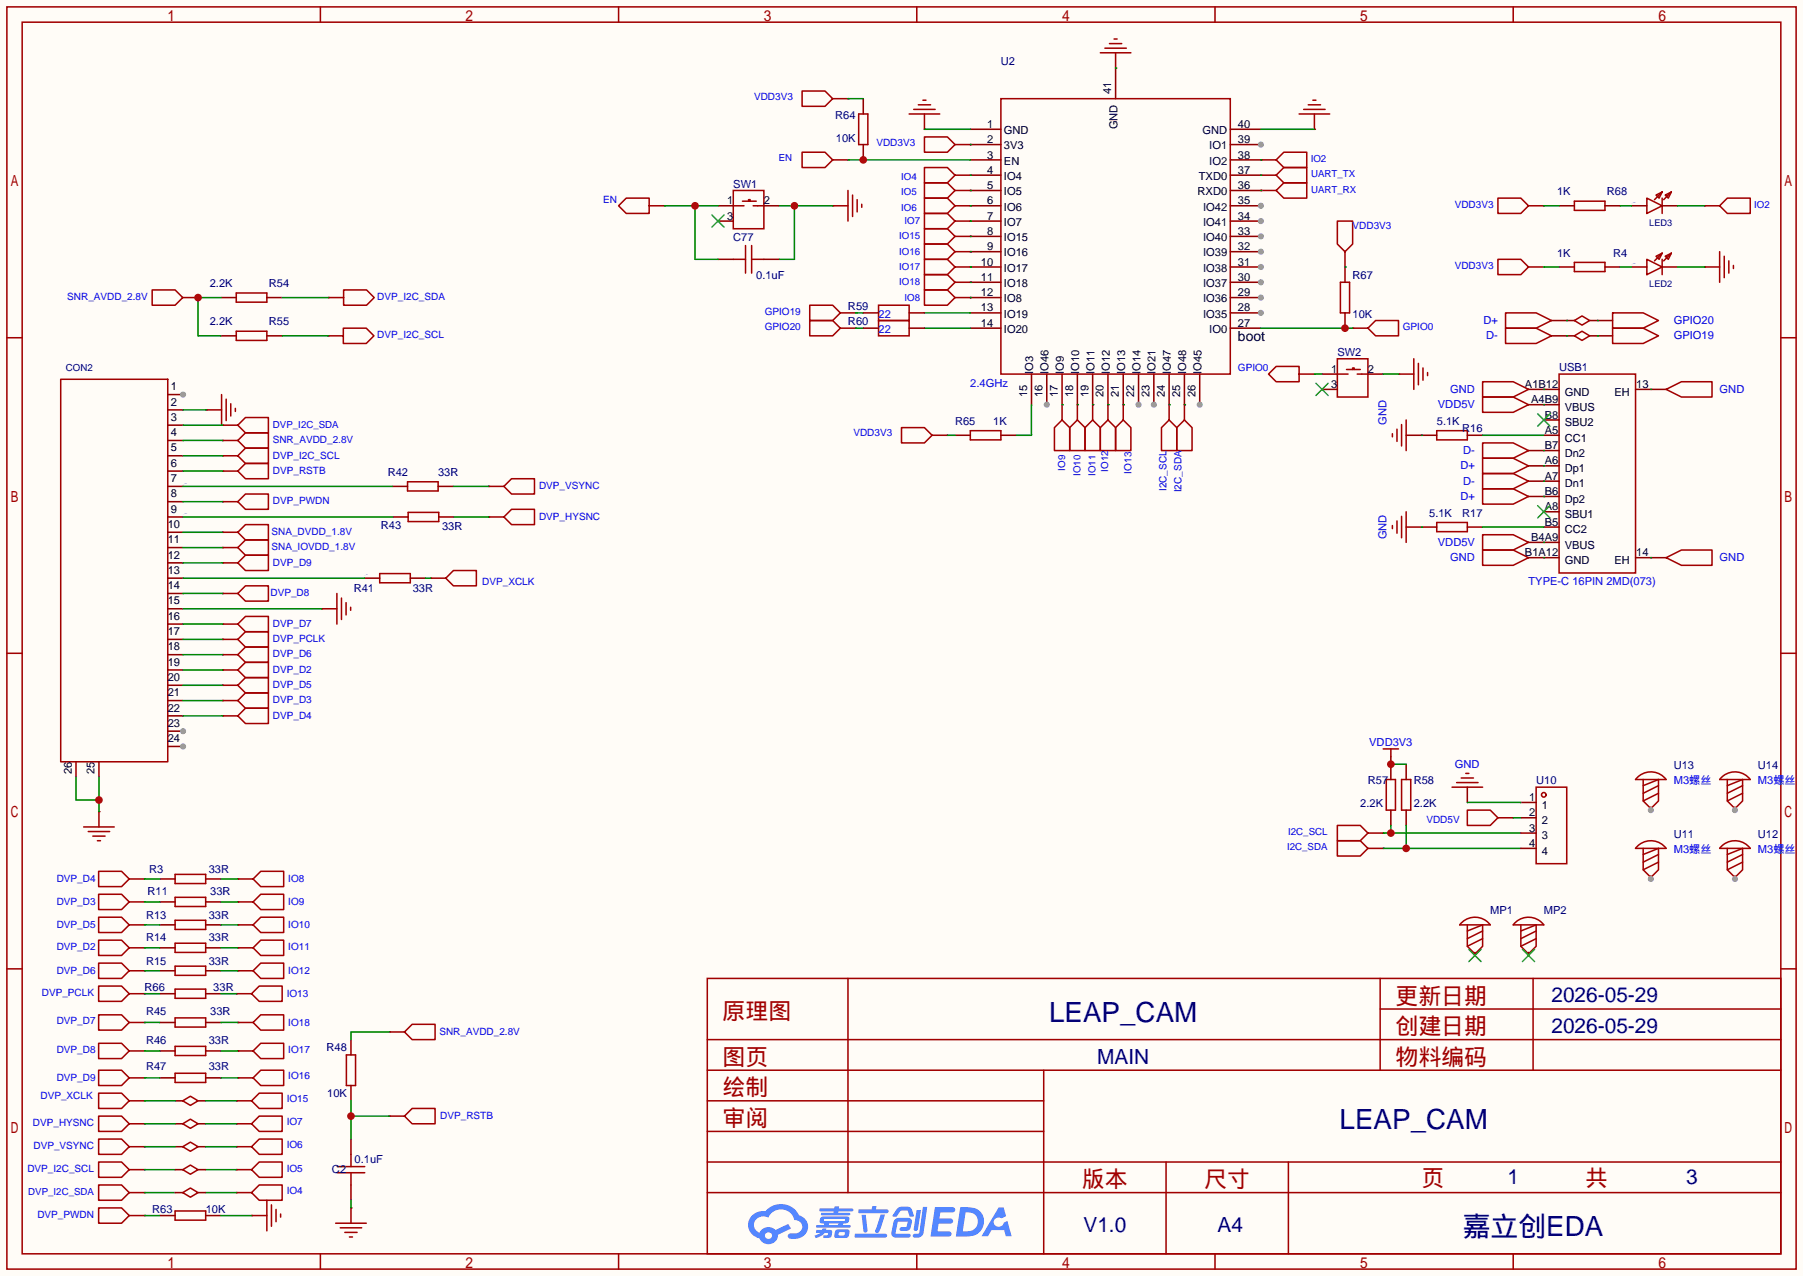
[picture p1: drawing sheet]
<svg xmlns="http://www.w3.org/2000/svg" width="299mm" height="212mm" viewBox="0 0 299 212" stroke-linecap="round" stroke-linejoin="round" font-family="sans-serif">
<path d="M0 0h299.5v211.8h-299.5z" fill="#fffcf7"/>
<g fill="none" stroke="#a10000" stroke-width=".25">
<path d="M1.1 1.1h297.2v209.6h-297.2zM3.7 3.7h292.1v204.5h-292.1zM53.2 1.1v2.6M102.7 1.1v2.6M152.3 1.1v2.6M201.8 1.1v2.6M251.3 1.1v2.6M1.1 56.1h2.6M295.8 56.1h2.5M1.1 108.5h2.6M295.8 108.5h2.5M1.1 160.8h2.6"/>
<path d="M117.5 162.4h178.3v45.8h-178.3zM117.5 177.7h178.3M117.5 172.6h178.3M140.8 162.4v35.6M173.4 177.7v30.5M229.2 162.4v15.3M229.2 167.5h66.6M254.6 162.4v15.3M295.8 160.8h2.5M117.5 182.8h55.9M117.5 198h178.3M117.5 192.9h178.3"/>
<path d="M117.5 187.8h55.9M193.7 192.9v15.3M214 192.9v15.3M53.2 208.2v2.5M102.7 208.2v2.5M152.3 208.2v2.5M201.8 208.2v2.5M251.3 208.2v2.5"/>
</g>
<g fill="#5487ff">
<path d="M155.3 200.4h2.1a.97 .97 0 0 1 1.3 .4 .53 .53 0 0 1-.7 .5h-1.8l-.2 1h1.9a.43 .43 0 0 1 .4 .5 .43 .43 0 0 1-.5 .3h-1.9l-.2 1.3h1.2a.9 .9 0 0 1 1.1 .5v.2l-.4 .2h-3z"/>
<path d="M165.9 200.5h.8l.4 1.4-.7 .4a.82 .82 0 0 0-1.2 .1 .82 .82 0 0 0 .1 1.1 .82 .82 0 0 0 1.2 0l.2-.5 .6-.3 .7 2.5h-.9l-.3-1h-2.1l-.6 1h-1.1z"/>
<path d="M152.2 200.9h.8l-.5 3.2a.36 .36 0 0 1-.4 .3 .36 .36 0 0 1-.3-.4z"/>
<path d="M153.3 200.4h.7l-.6 4.3a1.13 1.13 0 0 1-1.8 .6l.2-.4 .7-.1 .2-.2z"/>
<path d="M149 200.7l.6-.4h1a.77 .77 0 0 1 .9 .6l.3 .9-.2 .2h-.5l-.4-1h-.9a1.3 1.3 0 0 0-.8 .9l-.6 .1-.2-.2z"/>
<path d="M148.6 202.5l.5-.3h1.7a.66 .66 0 0 1 .6 .9l-.1 .4a.81 .81 0 0 1-.9 .9h-.7a.32 .32 0 0 1-.3-.4 .32 .32 0 0 1 .4-.3h.7l.3-.9-1.7 .1-.3 1.9h2.1a.32 .32 0 0 1 .4 .4 .32 .32 0 0 1-.4 .3l-2.3-.1-.5-.3v-.5z"/>
<path d="M142 204.8h5a.33 .33 0 0 1 .3 .4 .33 .33 0 0 1-.3 .3h-4.9l-.2-.2z"/>
<path d="M146.3 201.6h.7l-1 2.9a.36 .36 0 0 1-.4 .2 .36 .36 0 0 1-.3-.3z"/>
<path d="M143.1 201.7h.7l.3 2.6a.34 .34 0 0 1-.3 .3 .34 .34 0 0 1-.4-.2z"/>
<path d="M142.6 200.8h2.2l.1-.4 .1-.2h.6l-.1 .6h1.8a.32 .32 0 0 1 .3 .3 .32 .32 0 0 1-.4 .3h-4.5l-.1-.1z"/>
<path d="M135.6 204.2h.9l.1-.2 .7-.1-.1 .3h.9a.82 .82 0 0 1-.6 1.3h-.7v-.4h.4l.3-.1v-.3h-.5l-.5 .4-1 .4-.2-.4 1-.4h-.8z"/>
<path d="M136.1 200.6h2.5v-.3h.8l-.1 .3h2.2l.2 .3-.2 .2h-2.3v.3h1.8l.2 .2-.2 .2h-4.5l-.2-.2 .1-.2h2l.1-.3h-2.3l-.1-.2z"/>
<path d="M159.5 200.4l-.7 4.9h1.6a2.51 2.51 0 0 0 2.8-1.5 2.51 2.51 0 0 0-.8-3l-1.2-.3zM160.4 201.3a1.61 1.61 0 0 1 2 1.4 1.61 1.61 0 0 1-1.8 1.7h-.7z"/>
<path d="M136.3 202.2a.56 .56 0 0 0-.1 .5 .56 .56 0 0 0 .4 .4h.2l.1 .3h-1.3v.4h5.5l.2-.2-.2-.2h-1.2l.2-.3a.7 .7 0 0 0 .8-.2 .7 .7 0 0 0 0-.9h-4.1zM136.9 202.4h3.3l.2 .1-.2 .2h-3.2l-.2-.1zM137.6 203.1h1.7l-.2 .3h-1.4z"/>
<path d="M138.8 204.3a1.05 1.05 0 0 0-.1 1.2 2.91 2.91 0 0 0 2.2-.2 .98 .98 0 0 0 0-1.2h-1.6zM139.4 204.6l.8-.1 .1 .1v.3l-.2 .2h-.8z"/>
<path d="M125 201.7a2.23 2.23 0 0 0-.7 2.3 2.23 2.23 0 0 0 1.8 1.6 1.58 1.58 0 0 0 1.8 .9 1.58 1.58 0 0 0 1.3-1.5l2.2-1-.5-.8-2.1 1a1.65 1.65 0 0 0-2.6 .5 1.43 1.43 0 0 1-.9-1.8 1.43 1.43 0 0 1 1.8-.9l.5 .1a2.3 2.3 0 0 1 2.3-1.3 2.3 2.3 0 0 1 2.1 1.7 1.12 1.12 0 0 1 1.2 1.1 1.12 1.12 0 0 1-1.1 1.2h-.7a.45 .45 0 0 0-.6 .3 .45 .45 0 0 0 .5 .6 2.36 2.36 0 0 0 2.9-2 2 2 0 0 0-1.5-1.9 3.3 3.3 0 0 0-5.5-.7l-1.2 .1zM127.1 205.2a.57 .57 0 0 1 1.1 0 .57 .57 0 0 1-1.1 0z"/>
</g>
<path d="M10.1 63h17.8v63.5h-17.8z" fill="none" stroke="#a10000" stroke-width=".25"/>
<path d="M27.9 78.2h2.5M27.9 65.5h2.5M27.9 83.3h2.5" fill="none" stroke="#870000" stroke-width=".25"/>
<circle cx="30.4" cy="65.5" r=".51" fill="#999"/>
<g fill="none" stroke="#870000" stroke-width=".25">
<path d="M27.9 68h2.5M27.9 73.1h2.5M27.9 75.7h2.5M27.9 70.6h2.5M27.9 85.8h2.5M27.9 88.4h2.5M27.9 93.4h2.5M27.9 96h2.5M27.9 80.7h2.5M27.9 98.5h2.5M27.9 90.9h2.5M27.9 113.8h2.5"/>
<path d="M27.9 101.1h2.5M27.9 106.1h2.5M27.9 108.7h2.5M27.9 111.2h2.5M27.9 103.6h2.5M27.9 116.3h2.5M27.9 118.8h2.5M27.9 121.4h2.5"/>
</g>
<circle cx="30.4" cy="121.4" r=".51" fill="#999"/>
<path d="M27.9 123.9h2.5" fill="none" stroke="#870000" stroke-width=".25"/>
<circle cx="30.4" cy="123.9" r=".51" fill="#999"/>
<g fill="none" stroke="#870000" stroke-width=".25">
<path d="M140.8 16.4h.1M143.4 16.4v2.5M185.3 11.3h.1M110.4 34.2h.1M138.3 34.2h.1M140.8 26.5h.1M143.4 24v2.5M153.5 21.5h.1M161.2 29.1h.1M161.2 31.6h.1M161.2 34.2h.1M161.2 36.7h.1"/>
<path d="M161.2 39.2h.1M161.2 24h.1M209.4 26.5h.1M209.4 31.6h.1M209.4 29.1h.1M218.3 21.5h.1M256.4 34.2h.1M259 34.2h2.5M266.6 34.2h2.5M271 34.2h2.5M276.1 34.2h2.5M283.1 34.2h.1"/>
<path d="M32.9 49.4h.1M36.7 49.4h2.5M36.7 55.8h2.5M44.3 49.4h2.6M44.3 55.8h2.6M54.5 55.8h.1M54.5 49.4h.1M119.3 43.1h2.5M126.9 43.1h2.5M142.1 51.9h.1M142.1 54.5h.1M161.2 49.4h.1"/>
<path d="M161.2 46.9h.1M161.2 44.3h.1M161.2 41.8h.1M223.4 44.3h.1M223.4 44.3v2.6M223.4 51.9v2.6M224.7 54.5h.1M256.4 44.3h.1M259 44.3h2.5M266.6 44.3h2.5M271 44.3h2.5M276.1 44.3h2.5"/>
<path d="M283.1 44.3h.1M34.3 68h.1M37 73.1h.1M37 70.6h.1M37 75.7h.1M37 78.2h.1M157.4 72.3h.1M158.6 72.3h2.6M166.2 72.3h2.6M176.4 67.2h.1M178.9 67.2h.1M181.5 67.2h.1"/>
<path d="M184 67.2h.1M186.6 67.2h.1M194.2 67.2h.1M196.7 67.2h.1M218.3 62.1h.1M232.3 62.1h.1M236.1 72.3h2.5M243.7 72.3h2.6M37 83.3h.1M37 88.4h.1M37 90.9h.1M37 93.4h.1"/>
<path d="M37 98.5h.1M60.5 96h2.6M65.2 80.7h2.5M65.3 85.8h2.5M68.1 96h2.6M71.5 96h.1M72.8 80.7h2.5M72.9 85.8h2.5M81.2 80.7h.1M81.2 85.8h.1M236.1 87.5h2.5M243.7 87.5h2.6"/>
<path d="M37 106.1h.1M37 103.6h.1M37 108.7h.1M37 113.8h.1M37 118.8h.1M37 116.3h.1M37 111.2h.1M53.4 101.1h.1M12.6 126.5v2.5M16.4 134.7h.1M16.4 126.5v2.5M229.7 138.3h.1"/>
<path d="M231 126.9v2.5M231 134.5v2.5M233.6 126.9v2.5M233.6 134.5v2.5M251.3 135.8h.1M24 145.9h.1M24 149.7h.1M24 153.5h.1M24 157.4h.1M26.5 145.9h2.6M26.5 149.7h2.6M26.5 153.5h2.6"/>
<path d="M26.5 157.4h2.6M34.2 145.9h2.5M34.2 149.7h2.5M34.2 153.5h2.5M34.2 157.4h2.5M39.5 145.9h.1M39.5 149.7h.1M39.5 153.5h.1M39.5 157.4h.1M229.7 140.8h.1M24 165h.1M24 161.2h.1"/>
<path d="M24 169.7h.1M24 174.5h.1M24 178.9h.1M26.5 165h2.6M26.5 161.2h2.6M26.5 169.7h2.6M26.5 174.5h2.6M26.5 178.9h2.6M34.2 165h2.5M34.2 161.2h2.5M34.2 169.7h2.5M34.2 174.5h2.5"/>
<path d="M34.2 178.9h2.5M39.2 165h.1M39.5 161.2h.1M39.5 169.7h.1M39.5 174.5h.1M39.5 178.9h.1M58.3 172.6v2.5M64.6 171.3h.1M24 198h.1M24 194.2h.1M24 182.8h.1M24 190.4h.1"/>
<path d="M24 186.6h.1M39.2 194.2h.1M39.2 190.4h.1M39.2 182.8h.1M39.2 198h.1M39.2 186.6h.1M58.3 180.2v2.6M58.3 189.1v2.5M58.3 196.7v2.6M64.6 185.3h.1M24 201.8h.1M26.5 201.8h2.6"/>
<path d="M34.2 201.8h2.5M41.8 201.8h.1M58.3 200.5h.1"/>
</g>
<g fill="none" stroke="#a10000" stroke-width=".25">
<path d="M138.3 16.4l-1.3-1.3h-3.8v2.6h3.8l1.3-1.3h2.5M142.6 18.9h1.5v5.1h-1.5zM151 18.9h5.1M151.8 18.2h3.5M152.5 17.4h2.1M153.3 16.6h.5M153.5 18.9v2.6M182.8 8.8h5M183.5 8h3.6M184.3 7.2h2M185 6.5h.5M185.3 8.8v2.5"/>
<path d="M215.8 18.9h5.1M216.5 18.2h3.6M217.3 17.4h2M218.1 16.6h.5M218.3 18.9v2.6M107.8 34.2v1.2h-3.8l-1.3-1.2 1.3-1.3h3.8v1.3h2.6M138.3 26.5l-1.3-1.2h-3.8v2.5h3.8l1.3-1.3h2.5M138.3 34.2h2.5M140.8 31.6v5.1M141.6 32.4v3.5M142.4 33.1v2.1M143.1 33.9v.5"/>
<path d="M158.6 29.1l-1.2-1.3h-3.9v2.6h3.9l1.2-1.3h2.6M158.6 31.6l-1.2-1.2h-3.9v2.5h3.9l1.2-1.3h2.6M158.6 34.2l-1.2-1.3h-3.9v2.5h3.9l1.2-1.2h2.6M158.6 36.7l-1.2 1.3h-3.9v-2.6h3.9l1.2 1.3h2.6M158.6 39.2l-1.2 1.3h-3.9v-2.5h3.9l1.2 1.2h2.6M158.6 24l-1.2-1.3h-3.9v2.6h3.9l1.2-1.3h2.6M209.4 26.5h2.6l1.2-1.2h3.8v2.5h-3.8l-1.2-1.3M209.4 31.6h2.6l1.2 1.3h3.8v-2.5h-3.8l-1.2 1.2M209.4 29.1h2.6l1.2 1.3h3.8v-2.6h-3.8l-1.2 1.3M253.9 34.2l-1.3-1.3h-3.8v2.5h3.8l1.3-1.2h2.5M261.5 33.4h5.1v1.5h-5.1zM273.5 32.9l2.6 1.3-2.6 1.2z"/>
<path d="M275.1 32.4l1-.5-.5 1zM276.1 31.9l-1.3 1.2M276.1 32.9v2.5M276.6 32.4l1-.5-.5 1zM277.6 31.9l-1.3 1.2M283.1 34.2h2.5l1.3-1.3h3.8v2.5h-3.8l-1.3-1.2M30.4 49.4l-1.3 1.3h-3.8v-2.6h3.8l1.3 1.3h2.5M39.2 48.6h5.1v1.6h-5.1zM39.2 55h5.1v1.5h-5.1zM54.5 55.8h2.5v-1.3h3.8l1.3 1.3-1.3 1.2h-3.8v-1.2M54.5 49.4h2.6v-1.3h3.8l1.3 1.3-1.3 1.3h-3.8v-1.3M121.8 43.1h2"/>
<path d="M123.8 40.8v4.5M124.8 43.1h2.1M124.8 40.8v4.5M139.6 51.9l-1.3-1.2h-3.8v2.5h3.8l1.3-1.3h2.5M139.6 54.5l-1.3-1.3h-3.8v2.6h3.8l1.3-1.3h2.5M158.6 49.4l-1.2 1.3h-3.9v-2.6h3.9l1.2 1.3h2.6M158.6 46.9l-1.2 1.2h-3.9v-2.5h3.9l1.2 1.3h2.6M158.6 44.3l-1.2 1.3h-3.9v-2.5h3.9l1.2 1.2h2.6M158.6 41.8l-1.2 1.3h-3.9v-2.6h3.9l1.2 1.3h2.6M222.6 46.9h1.6v5h-1.6zM223.4 41.8l1.3-1.3v-3.8h-2.6v3.8l1.3 1.3v2.5M224.7 54.5h2.5l1.3 1.3h3.8v-2.6h-3.8l-1.3 1.3"/>
<path d="M234.8 59.6v5M253.9 44.3l-1.3-1.2h-3.8v2.5h3.8l1.3-1.3h2.5M261.5 43.6h5.1v1.5h-5.1zM273.5 43.1l2.6 1.2-2.6 1.3zM275.1 42.5l1-.5-.5 1.1zM276.1 43.1v2.5M276.1 42l-1.3 1.3M276.6 42.5l1-.5-.5 1.1zM277.6 42l-1.3 1.3M283.1 44.3h2.5M285.6 41.8v5.1M286.4 42.5v3.6"/>
<path d="M287.1 43.3v2M287.9 44.1v.5M34.3 68h2.5M36.8 65.5v5.1M37 73.1h2.5l1.3 1.3h3.8v-2.5h-3.8l-1.3 1.2M37 70.6h2.5l1.3 1.3h3.8v-2.6h-3.8l-1.3 1.3M37 75.7h2.5l1.3 1.2h3.8v-2.5h-3.8l-1.3 1.3M37 78.2h2.5l1.3 1.3h3.8v-2.6h-3.8l-1.3 1.3M37.6 66.3v3.5M38.3 67v2.1M39.1 67.8v.5M67.7 80h5.1v1.5h-5.1z"/>
<path d="M154.8 72.3l-1.3-1.3h-3.8v2.5h3.8l1.3-1.2h2.6M161.2 71.5h5v1.5h-5zM176.4 67.2v2.5l-1.3 1.3v3.8h2.6v-3.8l-1.3-1.3M178.9 67.2v2.5l-1.2 1.3v3.8h2.5v-3.8l-1.3-1.3M181.5 67.2v2.5l-1.3 1.3v3.8h2.6v-3.8l-1.3-1.3M184 67.2v2.5l-1.2 1.3v3.8h2.5v-3.8l-1.3-1.3M186.6 67.2v2.5l1.2 1.3v3.8h-2.5v-3.8l1.3-1.3M194.2 67.2v2.5l1.3 1.3v3.8h-2.6v-3.8l1.3-1.3M196.7 67.2v2.5l1.3 1.3v3.8h-2.5v-3.8l1.2-1.3M215.8 62.1v1.3h-3.8l-1.3-1.3 1.3-1.3h3.8v1.3h2.5M232.3 62.1h2.5M235.6 60.3v3.6"/>
<path d="M236.3 61.1v2M237.1 61.8v.6M238.6 71.5h5.1v1.5h-5.1zM37 83.3h2.5l1.3 1.3h3.8v-2.6h-3.8l-1.3 1.3M37 88.4h2.5l1.3 1.2h3.8v-2.5h-3.8l-1.3 1.3M37 90.9h2.5l1.3 1.3h3.8v-2.6h-3.8l-1.3 1.3M37 93.4h2.5l1.3 1.3h3.8v-2.5h-3.8l-1.3 1.2M37 98.5h2.5l1.3 1.3h3.8v-2.5h-3.8l-1.3 1.2M56 98.5v5.1M56.7 99.3v3.5M63.1 95.2h5v1.5h-5zM67.8 85.1h5.1v1.5h-5.1z"/>
<path d="M71.5 96h2.5l1.3-1.3h3.8v2.6h-3.8l-1.3-1.3M81.2 80.7h2.5l1.3 1.3h3.8v-2.5h-3.8l-1.3 1.2M81.2 85.8h2.5l1.3 1.3h3.8v-2.5h-3.8l-1.3 1.2M238.6 86.7h5.1v1.6h-5.1zM37 106.1h2.5l1.3 1.3h3.8v-2.5h-3.8l-1.3 1.2M37 103.6h2.5l1.3 1.3h3.8v-2.6h-3.8l-1.3 1.3M37 108.7h2.5l1.3 1.3h3.8v-2.6h-3.8l-1.3 1.3M37 113.8h2.5l1.3 1.2h3.8v-2.5h-3.8l-1.3 1.3M37 118.8h2.5l1.3 1.3h3.8v-2.5h-3.8l-1.3 1.2M37 116.3h2.5l1.3 1.3h3.8v-2.6h-3.8l-1.3 1.3M37 111.2h2.5l1.3 1.3h3.8v-2.5h-3.8l-1.3 1.2M53.4 101.1h2.6"/>
<path d="M57.5 100.1v2M58.2 100.8v.5M13.9 137.3h5.1M14.7 138h3.5M15.4 138.8h2M16.2 139.6h.5M16.4 134.7v2.6M227.2 138.3l-1.3-1.3h-3.8v2.6h3.8l1.3-1.3h2.5M230.3 129.4h1.5v5.1h-1.5zM232.8 129.4h1.5v5.1h-1.5zM248.8 135.8l-1.3-1.3h-3.8v2.5h3.8l1.3-1.2h2.5M21.5 145.9l-1.3-1.2h-3.8v2.5h3.8l1.3-1.3h2.5"/>
<path d="M21.5 149.7l-1.3-1.2h-3.8v2.5h3.8l1.3-1.3h2.5M21.5 153.5l-1.3-1.2h-3.8v2.5h3.8l1.3-1.3h2.5M21.5 157.4l-1.3-1.3h-3.8v2.5h3.8l1.3-1.2h2.5M29.1 145.2h5.1v1.5h-5.1zM29.1 149h5.1v1.5h-5.1zM29.1 152.8h5.1v1.5h-5.1zM29.1 156.6h5.1v1.5h-5.1zM39.5 145.9h2.5l1.3 1.3h3.8v-2.5h-3.8l-1.3 1.2M39.5 149.7h2.5l1.3 1.3h3.8v-2.5h-3.8l-1.3 1.2M39.5 153.5h2.5l1.3 1.3h3.8v-2.5h-3.8l-1.3 1.2M39.5 157.4h2.5l1.3 1.2h3.8v-2.5h-3.8l-1.3 1.3M227.2 140.8l-1.3-1.2h-3.8v2.5h3.8l1.3-1.3h2.5"/>
<path d="M21.5 165l-1.3 1.2h-3.8v-2.5h3.8l1.3 1.3h2.5M21.5 161.2l-1.3-1.3h-3.8v2.5h3.8l1.3-1.2h2.5M21.5 169.7l-1.3-1.2h-3.8v2.5h3.8l1.3-1.3h2.5M21.5 174.5l-1.3-1.3h-3.8v2.5h3.8l1.3-1.2h2.5M21.5 178.9l-1.3-1.2h-3.8v2.5h3.8l1.3-1.3h2.5M29.1 160.4h5.1v1.5h-5.1zM29.1 164.2h5.1v1.5h-5.1zM29.1 169h5.1v1.5h-5.1zM29.1 173.7h5.1v1.5h-5.1zM29.1 178.2h5.1v1.5h-5.1zM39.2 165h2.6l1.3 1.2h3.8v-2.5h-3.8l-1.3 1.3M39.5 161.2h2.5l1.3 1.2h3.8v-2.5h-3.8l-1.3 1.3"/>
<path d="M39.5 169.7h2.5l1.3 1.3h3.8v-2.5h-3.8l-1.3 1.2M39.5 174.5h2.5l1.3 1.2h3.8v-2.5h-3.8l-1.3 1.3M39.5 178.9h2.5l1.3 1.3h3.8v-2.5h-3.8l-1.3 1.2M57.5 175.1h1.6v5.1h-1.6zM64.6 171.3h2.6l1.3 1.3h3.8v-2.5h-3.8l-1.3 1.2M21.5 198l-1.3 1.3h-3.8v-2.6h3.8l1.3 1.3h2.5M21.5 194.2l-1.3 1.3h-3.8v-2.6h3.8l1.3 1.3h2.5M21.5 182.8l-1.3-1.3h-3.8v2.5h3.8l1.3-1.2h2.5M21.5 190.4l-1.3 1.2h-3.8v-2.5h3.8l1.3 1.3h2.5M21.5 186.6l-1.3 1.2h-3.8v-2.5h3.8l1.3 1.3h2.5M39.2 194.2h2.6l1.3 1.3h3.8v-2.6h-3.8l-1.3 1.3M39.2 190.4h2.6l1.3 1.2h3.8v-2.5h-3.8l-1.3 1.3"/>
<path d="M39.2 182.8h2.6l1.3 1.2h3.8v-2.5h-3.8l-1.3 1.3M39.2 198h2.6l1.3 1.3h3.8v-2.6h-3.8l-1.3 1.3M39.2 186.6h2.6l1.3 1.2h3.8v-2.5h-3.8l-1.3 1.3M44.3 199.3v5M56 193.7h4.6M56 194.7h4.6M58.3 191.6v2.1M58.3 194.7v2M64.6 185.3h2.6l1.3 1.3h3.8v-2.6h-3.8l-1.3 1.3M21.5 201.8l-1.3 1.3h-3.8v-2.6h3.8l1.3 1.3h2.5M29.1 201h5.1v1.6h-5.1zM41.8 201.8h2.5"/>
<path d="M45.1 200v3.6M45.8 200.8v2M46.6 201.5v.6M55.8 203.1h5M56.5 203.8h3.6M57.3 204.6h2M58 205.4h.5M58.3 200.5v2.6"/>
</g>
<path d="M30.4 68h3.9M12.6 129v3.8h3.8M16.4 129v5.7" fill="none" stroke="#008700" stroke-width=".25"/>
<circle cx="16.4" cy="132.8" r=".63" fill="#c00"/>
<path d="M278.6 34.2h4.5M36.7 49.4h-3.8v6.4h3.8M278.6 44.3h4.5M30.4 101.1h23M36.7 145.9h2.8M64.6 171.3h-6.3v1.3" fill="none" stroke="#008700" stroke-width=".25"/>
<circle cx="32.9" cy="49.4" r=".63" fill="#c00"/>
<g fill="none" stroke="#008700" stroke-width=".25">
<path d="M256.4 34.2h2.6M269.1 34.2h1.9M46.9 55.8h7.6M46.9 49.4h7.6M256.4 44.3h2.6M269.1 44.3h1.9M30.4 75.7h6.6M30.4 73.1h6.6M30.4 70.6h6.6M30.4 78.2h6.6M30.4 85.8h34.9M30.4 80.7h34.8"/>
<path d="M36.7 149.7h2.8M36.7 153.5h2.8M36.7 157.4h2.8M36.7 161.2h2.8M36.7 169.7h2.8M36.7 174.5h2.8M36.7 178.9h2.8M34.2 194.2h5M34.2 198h5M58.3 185.3h6.3M58.3 182.8v6.3"/>
</g>
<circle cx="58.3" cy="185.3" r=".63" fill="#c00"/>
<g fill="none" stroke="#008700" stroke-width=".25">
<path d="M30.4 83.3h6.6M30.4 96h30.1M30.4 88.4h6.6M30.4 90.9h6.6M30.4 93.4h6.6M30.4 98.5h6.6M70.7 96h.8M75.3 80.7h5.9M75.4 85.8h5.8M30.4 106.1h6.6M30.4 103.6h6.6M30.4 108.7h6.6"/>
<path d="M30.4 113.8h6.6M30.4 118.8h6.6M30.4 116.3h6.6M30.4 111.2h6.6M24 145.9h2.5M24 149.7h2.5M24 153.5h2.5M24 157.4h2.5M24 161.2h2.5M24 169.7h2.5M24 174.5h2.5M24 178.9h2.5"/>
<path d="M24 194.2h5.1M24 198h5.1"/>
</g>
<g fill="none" stroke="#870000" stroke-width=".25">
<path d="M185.3 11.3v5.1M161.2 39.2h5M161.2 36.7h5M161.2 34.2h5M161.2 31.6h5M161.2 29.1h5M161.2 26.5h5M161.2 24h5M161.2 21.5h5M161.2 54.5h5M161.2 51.9h5M161.2 49.4h5"/>
<path d="M161.2 46.9h5M161.2 44.3h5M161.2 41.8h5M199.3 62.1v5.1"/>
</g>
<circle cx="199.3" cy="67.2" r=".51" fill="#999"/>
<path d="M191.6 62.1v5.1M194.2 62.1v5.1M196.7 62.1v5.1" fill="none" stroke="#870000" stroke-width=".25"/>
<circle cx="191.6" cy="67.2" r=".51" fill="#999"/>
<path d="M189.1 62.1v5.1" fill="none" stroke="#870000" stroke-width=".25"/>
<circle cx="189.1" cy="67.2" r=".51" fill="#999"/>
<path d="M173.9 62.1v5.1M176.4 62.1v5.1M178.9 62.1v5.1M181.5 62.1v5.1M184 62.1v5.1M186.6 62.1v5.1" fill="none" stroke="#870000" stroke-width=".25"/>
<circle cx="173.9" cy="67.2" r=".51" fill="#999"/>
<path d="M204.3 54.5h5.1M204.3 51.9h5.1M171.3 62.1v5.1" fill="none" stroke="#870000" stroke-width=".25"/>
<circle cx="209.4" cy="51.9" r=".51" fill="#999"/>
<path d="M204.3 49.4h5.1" fill="none" stroke="#870000" stroke-width=".25"/>
<circle cx="209.4" cy="49.4" r=".51" fill="#999"/>
<path d="M204.3 46.9h5.1" fill="none" stroke="#870000" stroke-width=".25"/>
<circle cx="209.4" cy="46.9" r=".51" fill="#999"/>
<path d="M204.3 44.3h5.1" fill="none" stroke="#870000" stroke-width=".25"/>
<circle cx="209.4" cy="44.3" r=".51" fill="#999"/>
<path d="M204.3 41.8h5.1" fill="none" stroke="#870000" stroke-width=".25"/>
<circle cx="209.4" cy="41.8" r=".51" fill="#999"/>
<path d="M204.3 39.2h5.1" fill="none" stroke="#870000" stroke-width=".25"/>
<circle cx="209.4" cy="39.2" r=".51" fill="#999"/>
<path d="M204.3 36.7h5.1" fill="none" stroke="#870000" stroke-width=".25"/>
<circle cx="209.4" cy="36.7" r=".51" fill="#999"/>
<path d="M204.3 34.2h5.1" fill="none" stroke="#870000" stroke-width=".25"/>
<circle cx="209.4" cy="34.2" r=".51" fill="#999"/>
<path d="M204.3 31.6h5.1M204.3 29.1h5.1M204.3 26.5h5.1M204.3 24h5.1" fill="none" stroke="#870000" stroke-width=".25"/>
<circle cx="209.4" cy="24" r=".51" fill="#999"/>
<path d="M204.3 21.5h5.1" fill="none" stroke="#870000" stroke-width=".25"/>
<path d="M166.2 16.4h38.1v45.7h-38.1z" fill="none" stroke="#a10000" stroke-width=".25"/>
<path d="M185.3 11.3h.1M140.8 26.5h20.4M153.5 21.5h7.7M161.2 24h.1M209.4 21.5h8.9" fill="none" stroke="#008700" stroke-width=".25"/>
<circle cx="143.4" cy="26.5" r=".63" fill="#c00"/>
<path d="M209.4 54.5h15.3" fill="none" stroke="#008700" stroke-width=".25"/>
<circle cx="223.4" cy="54.5" r=".63" fill="#c00"/>
<g fill="none" stroke="#008700" stroke-width=".25">
<path d="M161.2 34.2h.1M161.2 31.6h.1M161.2 29.1h.1M161.2 39.2h.1M209.4 29.1h.1M209.4 31.6h.1M142.1 51.9h1.3M142.1 54.5h1.3M153.5 51.9h7.7M153.5 54.5h7.7M161.2 41.8h.1M161.2 44.3h.1"/>
<path d="M260.2 53.2h.1M260.2 55.8h.1M265.3 53.2h.1M265.3 55.8h.1M236.1 72.3h.1M246.3 72.3h10.1M256.4 64.6h.1M256.4 67.2h.1M256.4 74.8h.1M256.4 77.3h.1M256.4 79.9h.1M274.2 64.6h.1"/>
<path d="M236.1 87.5h.1M246.3 87.5h10.1M256.4 92.6h.1M256.4 90h.1M256.4 82.4h.1M274.2 92.6h.1M229.7 138.3h22.9M231 137v1.3"/>
</g>
<g fill="none" stroke="#a10000" stroke-width=".25">
<path d="M250.1 51.9h5l2.6 1.3-2.6 1.3h-5zM250.1 54.5h5l2.6 1.3-2.6 1.2h-5zM261.5 53.2l1.3-.7 1.2 .7-1.2 .8zM261.5 55.8l1.3-.8 1.2 .8-1.2 .7zM267.8 51.9h5.1l2.6 1.3-2.6 1.3h-5.1zM267.8 54.5h5.1l2.6 1.3-2.6 1.2h-5.1zM231.3 72v.5M232 71.2v2.1M232.8 70.5v3.5M233.6 69.7v5.1M246.3 63.4h5l2.6 1.2-2.6 1.3h-5zM246.3 73.5h5l2.6 1.3-2.6 1.3h-5z"/>
<path d="M246.3 65.9h5l2.6 1.3-2.6 1.3h-5zM246.3 78.6h5l2.6 1.3-2.6 1.3h-5zM246.3 76.1h5l2.6 1.2-2.6 1.3h-5zM259 62.1h12.7v33h-12.7zM276.7 64.6l2.6-1.2h5.1v2.5h-5.1zM231.3 87.2v.6M232 86.5v2M232.8 85.7v3.6M233.6 85v5M246.3 91.3h5l2.6 1.3-2.6 1.3h-5zM246.3 88.8h5l2.6 1.2-2.6 1.3h-5zM246.3 81.2h5l2.6 1.2-2.6 1.3h-5z"/>
<path d="M276.7 92.6l2.6-1.3h5.1v2.6h-5.1zM242.9 153.1a3.2 3.2 0 0 1 4.6 .4h-5.1zM243.7 153.5v3.6l1.3 1.3 1.3-1.3v-3.6l-2.6 1.1M246.3 154.6l-2.6 1.2M246.3 155.8l-2.6 1.3M251.8 153.1a3.2 3.2 0 0 1 4.6 .4h-5.1zM252.6 153.5v3.6l1.3 1.3 1.2-1.3v-3.6l-2.5 1.1M255.1 154.6l-2.5 1.2M255.1 155.8l-2.5 1.3"/>
</g>
<g fill="none" stroke="#870000" stroke-width=".25">
<path d="M257.7 53.2h3.8M257.7 55.8h3.8M264 53.2h3.8M264 55.8h3.8M233.6 72.3h2.5M253.9 64.6h5.1M253.9 67.2h5.1M253.9 74.8h5.1M253.9 77.3h5.1M253.9 79.9h5.1M256.4 69.7h2.6M256.4 72.3h2.6"/>
<path d="M271.7 64.6h5M233.6 87.5h2.5M253.9 82.4h5.1M253.9 90h5.1M253.9 92.6h5.1M256.4 85h2.6M256.4 87.5h2.6M271.7 92.6h5M245 158.1v.5M253.9 158.1v.5"/>
</g>
<path d="M255.4 68.7l2 2M257.4 68.7l-2 2M255.4 83.9l2 2.1M257.4 83.9l-2 2.1M244 157.6l2 2M246 157.6l-2 2M252.9 157.6l2 2M254.9 157.6l-2 2" fill="none" stroke="#3c3" stroke-width=".25"/>
<circle cx="231" cy="138.3" r=".63" fill="#c00"/>
<path d="M233.6 137v3.8M229.7 140.8h22.9" fill="none" stroke="#008700" stroke-width=".25"/>
<circle cx="233.6" cy="140.8" r=".63" fill="#c00"/>
<path d="M121.8 31.6h5.1v6.4h-5.1zM121.8 34.2h1.8M123.3 33.4h2.3M124.3 33.4v-.3h.3v.3M125.1 34.2h1.8M222.1 59.6h5.1v6.3h-5.1zM222.1 62.1h1.8M223.6 61.3h2.3M224.7 61.3v-.2h.2v.2M225.4 62.1h1.8" fill="none" stroke="#a10000" stroke-width=".25"/>
<path d="M119.3 36.7h2.5M119.3 34.2h2.5M126.9 34.2h2.5M219.6 64.6h2.5M219.6 62.1h2.5M227.2 62.1h2.5" fill="none" stroke="#870000" stroke-width=".25"/>
<path d="M118.2 35.7l2.1 2M120.3 35.7l-2.1 2M218.6 63.6l2 2.1M220.6 63.6l-2 2.1" fill="none" stroke="#3c3" stroke-width=".25"/>
<path d="M110.4 34.2h8.9M115.4 34.2v8.9h3.9M218.3 62.1h1.3" fill="none" stroke="#008700" stroke-width=".25"/>
<circle cx="115.4" cy="34.2" r=".63" fill="#c00"/>
<path d="M129.4 34.2h8.9M132 34.2v8.9h-2.6" fill="none" stroke="#008700" stroke-width=".25"/>
<circle cx="132" cy="34.2" r=".63" fill="#c00"/>
<path d="M229.7 62.1h2.6M231 126.9h2.6M243.7 133.2h8.9" fill="none" stroke="#008700" stroke-width=".25"/>
<g fill="none" stroke="#a10000" stroke-width=".25">
<path d="M241.2 130.7h5.1M241.9 129.9h3.6M242.7 129.2h2M243.5 128.4h.5M255.1 130.7h5.1v12.7h-5.1z"/>
<circle cx="256.4" cy="132" r=".38"/>
</g>
<path d="M231 125.6v1.3M243.7 130.7v2.5M252.6 133.2h2.5M252.6 135.8h2.5M252.6 138.3h2.5M252.6 140.8h2.5" fill="none" stroke="#870000" stroke-width=".25"/>
<circle cx="231" cy="126.9" r=".63" fill="#c00"/>
<g fill="none" stroke="#a10000" stroke-width=".25">
<path d="M145.9 50.7h5.1v2.5h-5.1zM145.9 53.2h5.1v2.6h-5.1zM229.7 124.3h2.6M231 124.3v1.3M271.8 129.2a3.2 3.2 0 0 1 4.9 .2h-5zM272.9 129.4v3.6l1.3 1.2 1.3-1.2v-3.6l-2.6 1M275.5 130.4l-2.6 1.3M275.5 131.7l-2.6 1.3M30.4 194.2l1.2-.8 1.3 .8-1.3 .7zM30.4 198l1.2-.8 1.3 .8-1.3 .8zM30.4 190.4l1.2-.8 1.3 .8-1.3 .7zM30.4 186.6l1.2-.8 1.3 .8-1.3 .7z"/>
<path d="M30.4 182.8l1.2-.8 1.3 .8-1.3 .7z"/>
</g>
<g fill="none" stroke="#870000" stroke-width=".25">
<path d="M143.4 51.9h2.5M143.4 54.5h2.5M151 51.9h2.5M151 54.5h2.5M274.2 134v.5M29.1 194.2h1.3M29.1 198h1.3M29.1 190.4h1.3M29.1 186.6h1.3M29.1 182.8h1.3M32.9 194.2h1.3M32.9 198h1.3"/>
<path d="M32.9 190.4h1.3M32.9 186.6h1.3M32.9 182.8h1.3"/>
</g>
<g fill="none" stroke="#008700" stroke-width=".25">
<path d="M140.8 16.4h2.6M161.2 36.7h.1M209.4 26.5h.1M161.2 46.9h.1M161.2 49.4h.1M223.4 44.3h.1M157.4 72.3h1.2M171.3 67.2v5.1h-2.5M176.4 67.2h.1M178.9 67.2h.1M181.5 67.2h.1M184 67.2h.1"/>
<path d="M186.6 67.2h.1M194.2 67.2h.1M196.7 67.2h.1M24 165h2.5M36.7 165h2.5M24 190.4h5.1M24 186.6h5.1M24 182.8h5.1M34.2 190.4h5M34.2 186.6h5M34.2 182.8h5M24 201.8h2.5"/>
<path d="M36.7 201.8h5.1"/>
</g>
<circle cx="274.2" cy="134.5" r=".51" fill="#999"/>
<path d="M271.8 140.6a3.2 3.2 0 0 1 4.9 .2h-5zM272.9 140.8v3.6l1.3 1.3 1.3-1.3v-3.6l-2.6 1.1M275.5 141.9l-2.6 1.2M275.5 143.1l-2.6 1.3" fill="none" stroke="#a10000" stroke-width=".25"/>
<path d="M274.2 145.4v.5" fill="none" stroke="#870000" stroke-width=".25"/>
<circle cx="274.2" cy="145.9" r=".51" fill="#999"/>
<path d="M286 129a3.2 3.2 0 0 1 4.7 .4h-5.1zM286.9 129.4v3.6l1.3 1.2 1.2-1.2v-3.6l-2.5 1M289.4 130.4l-2.5 1.3M289.4 131.7l-2.5 1.3" fill="none" stroke="#a10000" stroke-width=".25"/>
<path d="M288.2 134v.5" fill="none" stroke="#870000" stroke-width=".25"/>
<circle cx="288.2" cy="134.5" r=".51" fill="#999"/>
<path d="M286 140.4a3.2 3.2 0 0 1 4.7 .4h-5.1zM286.9 140.8v3.6l1.3 1.3 1.2-1.3v-3.6l-2.5 1.1M289.4 141.9l-2.5 1.2M289.4 143.1l-2.5 1.3" fill="none" stroke="#a10000" stroke-width=".25"/>
<path d="M288.2 145.4v.5" fill="none" stroke="#870000" stroke-width=".25"/>
<circle cx="288.2" cy="145.9" r=".51" fill="#999"/>
<path d="M251.3 135.8h1.3M58.3 199.3v1.2" fill="none" stroke="#008700" stroke-width=".25"/>
<g font-size="4.6" fill="#000080">
<text x="174.2" y="169.6">LEAP_CAM</text>
<text x="222.5" y="187.4">LEAP_CAM</text>
<text x="243" y="205.2">嘉立创EDA</text>
</g>
<g font-size="3.8" fill="#a00000">
<text x="231.8" y="166.6">更新日期</text>
<text x="120" y="169.2">原理图</text>
<text x="231.8" y="171.7">创建日期</text>
<text x="120" y="176.8">图页</text>
<text x="231.8" y="176.8">物料编码</text>
<text x="120" y="181.9">绘制</text>
<text x="120" y="186.9">审阅</text>
<text x="179.7" y="197.1">版本</text>
<text x="200" y="197.1">尺寸</text>
<text x="236.1" y="196.8">页</text>
<text x="263.3" y="196.8">共</text>
</g>
<g font-size="3.5" fill="#000080">
<text x="257.7" y="166.4">2026-05-29</text>
<text x="257.7" y="171.5">2026-05-29</text>
<text x="182.2" y="176.6">MAIN</text>
<text x="250.4" y="196.6">1</text>
<text x="280.1" y="196.6">3</text>
<text x="180" y="204.5">V1.0</text>
<text x="202.2" y="204.5">A4</text>
</g>
<text font-size="2.3" x="205.6" y="56.6">boot</text>
<g font-size="1.8" fill="#000080">
<text x="166.2" y="10.8">U2</text>
<text x="138.7" y="19.7">R64</text>
<text x="138.8" y="23.5">10K</text>
<text x="121.8" y="31.2">SW1</text>
<text x="258.6" y="32.4">1K</text>
<text x="266.9" y="32.4">R68</text>
<text x="121.8" y="40.1">C77</text>
<text x="34.8" y="47.7">2.2K</text>
<text x="44.7" y="47.7">R54</text>
<text x="125.6" y="46.4">0.1uF</text>
<text x="224.7" y="46.4">R67</text>
<text x="258.6" y="42.6">1K</text>
<text x="267.9" y="42.6">R4</text>
<text x="140.8" y="51.5">R59</text>
<text x="224.7" y="52.8">10K</text>
<text x="34.8" y="54">2.2K</text>
<text x="44.7" y="54">R55</text>
<text x="140.8" y="54">R60</text>
<text x="222.1" y="59.1">SW2</text>
<text x="259" y="61.6">USB1</text>
<text x="158.6" y="70.5">R65</text>
<text x="165" y="70.5">1K</text>
<text x="238.7" y="70.5">5.1K</text>
<text x="242.9" y="71.8">R16</text>
<text x="64.4" y="79">R42</text>
<text x="72.8" y="79">33R</text>
<text x="63.3" y="87.8">R43</text>
<text x="73.4" y="88.1">33R</text>
<text x="237.4" y="85.8">5.1K</text>
<text x="242.9" y="85.8">R17</text>
<text x="58.8" y="98.2">R41</text>
<text x="68.6" y="98.2">33R</text>
<text x="227.2" y="130.2">R57</text>
<text x="234.8" y="130.2">R58</text>
<text x="255.1" y="130.2">U10</text>
<text x="278" y="127.7">U13</text>
<text x="292" y="127.7">U14</text>
<text x="225.9" y="134">2.2K</text>
<text x="234.8" y="134">2.2K</text>
<text x="278" y="139.1">U11</text>
<text x="292" y="139.1">U12</text>
<text x="24.5" y="148.7">R11</text>
<text x="24.8" y="144.9">R3</text>
<text x="34.7" y="144.9">33R</text>
<text x="34.9" y="148.7">33R</text>
<text x="24.3" y="152.5">R13</text>
<text x="34.7" y="152.5">33R</text>
<text x="247.5" y="151.8">MP1</text>
<text x="256.4" y="151.8">MP2</text>
<text x="24.3" y="156.2">R14</text>
<text x="24.3" y="160.1">R15</text>
<text x="34.7" y="156.2">33R</text>
<text x="34.7" y="160.1">33R</text>
<text x="24" y="164.5">R66</text>
<text x="35.4" y="164.5">33R</text>
<text x="24.3" y="168.5">R45</text>
<text x="24.3" y="173.4">R46</text>
<text x="34.7" y="173.4">33R</text>
<text x="34.9" y="168.5">33R</text>
<text x="24.3" y="177.7">R47</text>
<text x="34.7" y="177.7">33R</text>
<text x="54.3" y="174.5">R48</text>
<text x="54.4" y="182.1">10K</text>
<text x="55.1" y="194.8">C2</text>
<text x="58.9" y="193.1">0.1uF</text>
<text x="25.3" y="201.3">R63</text>
<text x="34.2" y="201.3">10K</text>
</g>
<g font-size="1.8">
<text x="184.6" y="15.6" transform="rotate(-90 184.6 15.6)">41</text>
<text x="163.9" y="23.8">2</text>
<text x="163.9" y="21.2">1</text>
<text x="166.8" y="22.2">GND</text>
<text x="185.6" y="21.5" transform="rotate(-90 185.6 21.5)">GND</text>
<text x="199.7" y="22.2">GND</text>
<text x="205.6" y="23.8">39</text>
<text x="205.6" y="21.2">40</text>
<text x="163.9" y="28.9">4</text>
<text x="163.9" y="26.3">3</text>
<text x="166.8" y="29.9">IO4</text>
<text x="166.8" y="27.3">EN</text>
<text x="166.8" y="24.8">3V3</text>
<text x="199.1" y="29.9">TXD0</text>
<text x="200.9" y="27.3">IO2</text>
<text x="200.9" y="24.8">IO1</text>
<text x="205.6" y="28.9">37</text>
<text x="205.6" y="26.3">38</text>
<text x="120.8" y="33.9">1</text>
<text x="126.9" y="33.9">2</text>
<text x="163.9" y="33.9">6</text>
<text x="163.9" y="31.4">5</text>
<text x="166.8" y="34.9">IO6</text>
<text x="166.8" y="32.4">IO5</text>
<text x="198.9" y="32.4">RXD0</text>
<text x="199.8" y="34.9">IO42</text>
<text x="205.6" y="33.9">35</text>
<text x="205.6" y="31.4">36</text>
<text x="120.8" y="36.5">3</text>
<text x="163.9" y="41.6">9</text>
<text x="163.9" y="39">8</text>
<text x="163.9" y="36.5">7</text>
<text x="166.8" y="40">IO15</text>
<text x="166.8" y="37.5">IO7</text>
<text x="199.8" y="40">IO40</text>
<text x="199.8" y="37.5">IO41</text>
<text x="205.6" y="41.6">32</text>
<text x="205.6" y="39">33</text>
<text x="205.6" y="36.5">34</text>
<text x="162.9" y="46.6">11</text>
<text x="162.9" y="44.1">10</text>
<text x="166.8" y="47.6">IO18</text>
<text x="166.8" y="45.1">IO17</text>
<text x="166.8" y="42.6">IO16</text>
<text x="199.8" y="47.6">IO37</text>
<text x="199.8" y="45.1">IO38</text>
<text x="199.8" y="42.6">IO39</text>
<text x="205.6" y="46.6">30</text>
<text x="205.6" y="44.1">31</text>
<text x="162.9" y="51.7">13</text>
<text x="162.9" y="49.2">12</text>
<text x="166.8" y="52.7">IO19</text>
<text x="166.8" y="50.2">IO8</text>
<text x="199.8" y="52.7">IO35</text>
<text x="199.8" y="50.2">IO36</text>
<text x="205.6" y="51.7">28</text>
<text x="205.6" y="49.2">29</text>
<text x="162.9" y="54.3">14</text>
<text x="166.8" y="55.3">IO20</text>
<text x="200.9" y="55.3">IO0</text>
<text x="205.6" y="54.3">27</text>
<text x="28.4" y="64.8">1</text>
<text x="170.6" y="65.9" transform="rotate(-90 170.6 65.9)">15</text>
<text x="171.6" y="62.1" transform="rotate(-90 171.6 62.1)">IO3</text>
<text x="173.1" y="65.9" transform="rotate(-90 173.1 65.9)">16</text>
<text x="174.2" y="62.1" transform="rotate(-90 174.2 62.1)">IO46</text>
<text x="175.7" y="65.9" transform="rotate(-90 175.7 65.9)">17</text>
<text x="176.7" y="62.1" transform="rotate(-90 176.7 62.1)">IO9</text>
<text x="178.2" y="65.9" transform="rotate(-90 178.2 65.9)">18</text>
<text x="179.2" y="62.1" transform="rotate(-90 179.2 62.1)">IO10</text>
<text x="180.8" y="65.9" transform="rotate(-90 180.8 65.9)">19</text>
<text x="181.8" y="62.1" transform="rotate(-90 181.8 62.1)">IO11</text>
<text x="183.3" y="65.9" transform="rotate(-90 183.3 65.9)">20</text>
<text x="184.3" y="62.1" transform="rotate(-90 184.3 62.1)">IO12</text>
<text x="185.8" y="65.9" transform="rotate(-90 185.8 65.9)">21</text>
<text x="186.9" y="62.1" transform="rotate(-90 186.9 62.1)">IO13</text>
<text x="188.4" y="65.9" transform="rotate(-90 188.4 65.9)">22</text>
<text x="189.4" y="62.1" transform="rotate(-90 189.4 62.1)">IO14</text>
<text x="190.9" y="65.9" transform="rotate(-90 190.9 65.9)">23</text>
<text x="191.9" y="62.1" transform="rotate(-90 191.9 62.1)">IO21</text>
<text x="193.5" y="65.9" transform="rotate(-90 193.5 65.9)">24</text>
<text x="194.5" y="62.1" transform="rotate(-90 194.5 62.1)">IO47</text>
<text x="196" y="65.9" transform="rotate(-90 196 65.9)">25</text>
<text x="197" y="62.1" transform="rotate(-90 197 62.1)">IO48</text>
<text x="198.5" y="65.9" transform="rotate(-90 198.5 65.9)">26</text>
<text x="199.6" y="62.1" transform="rotate(-90 199.6 62.1)">IO45</text>
<text x="221.1" y="64.4">3</text>
<text x="221.1" y="61.9">1</text>
<text x="227.2" y="61.9">2</text>
<text x="253.3" y="64.4">A1B12</text>
<text x="259.9" y="65.7">GND</text>
<text x="268.1" y="65.7">EH</text>
<text x="271.8" y="64.4">13</text>
<text x="28.4" y="67.3">2</text>
<text x="28.4" y="69.9">3</text>
<text x="254.3" y="67">A4B9</text>
<text x="256.6" y="69.5">B8</text>
<text x="259.9" y="68.2">VBUS</text>
<text x="259.9" y="70.8">SBU2</text>
<text x="28.4" y="77.5">6</text>
<text x="28.4" y="72.4">4</text>
<text x="28.4" y="75">5</text>
<text x="256.6" y="72">A5</text>
<text x="256.6" y="74.6">B7</text>
<text x="256.6" y="77.1">A6</text>
<text x="259.9" y="73.3">CC1</text>
<text x="259.9" y="75.8">Dn2</text>
<text x="28.4" y="82.6">8</text>
<text x="28.4" y="80">7</text>
<text x="256.6" y="79.7">A7</text>
<text x="256.6" y="82.2">B6</text>
<text x="259.9" y="78.4">Dp1</text>
<text x="259.9" y="80.9">Dn1</text>
<text x="259.9" y="83.5">Dp2</text>
<text x="27.9" y="87.7">10</text>
<text x="28.4" y="85.1">9</text>
<text x="254.3" y="89.8">B4A9</text>
<text x="256.6" y="84.7">A8</text>
<text x="256.6" y="87.3">B5</text>
<text x="259.9" y="86">SBU1</text>
<text x="259.9" y="88.5">CC2</text>
<text x="27.9" y="92.7">12</text>
<text x="27.9" y="95.3">13</text>
<text x="27.9" y="90.2">11</text>
<text x="253.3" y="92.4">B1A12</text>
<text x="259.9" y="91.1">VBUS</text>
<text x="259.9" y="93.6">GND</text>
<text x="268.1" y="93.6">EH</text>
<text x="271.8" y="92.4">14</text>
<text x="27.9" y="100.4">15</text>
<text x="27.9" y="97.8">14</text>
<text x="27.9" y="105.4">17</text>
<text x="27.9" y="108">18</text>
<text x="27.9" y="102.9">16</text>
<text x="27.9" y="113.1">20</text>
<text x="27.9" y="110.5">19</text>
<text x="27.9" y="115.6">21</text>
<text x="27.9" y="118.1">22</text>
<text x="27.9" y="120.7">23</text>
<text x="27.9" y="123.2">24</text>
<text x="11.9" y="128.5" transform="rotate(-90 11.9 128.5)">26</text>
<text x="15.7" y="128.5" transform="rotate(-90 15.7 128.5)">25</text>
<text x="254" y="133">1</text>
<text x="254" y="135.5">2</text>
<text x="256.1" y="134.3">1</text>
<text x="256.1" y="136.8">2</text>
<text x="254" y="138.1">3</text>
<text x="254" y="140.6">4</text>
<text x="256.1" y="139.3">3</text>
<text x="256.1" y="141.9">4</text>
</g>
<g font-size="1.8" fill="#00f">
<text x="145.9" y="52.8">22</text>
<text x="246.4" y="53.8">D+</text>
<text x="278" y="53.8">GPIO20</text>
<text x="145.9" y="55.3">22</text>
<text x="246.8" y="56.3">D-</text>
<text x="278" y="56.3">GPIO19</text>
<text x="161.2" y="64.2">2.4GHz</text>
<text x="240.9" y="65.2">GND</text>
<text x="285.6" y="65.2">GND</text>
<text x="230.3" y="70.5" transform="rotate(-90 230.3 70.5)">GND</text>
<text x="238.8" y="67.7">VDD5V</text>
<text x="242.6" y="77.9">D+</text>
<text x="243" y="75.4">D-</text>
<text x="242.6" y="83">D+</text>
<text x="243" y="80.4">D-</text>
<text x="230.3" y="89.6" transform="rotate(-90 230.3 89.6)">GND</text>
<text x="238.8" y="90.6">VDD5V</text>
<text x="240.9" y="93.1">GND</text>
<text x="285.6" y="93.1">GND</text>
<text x="253.9" y="97.2">TYPE-C 16PIN 2MD(073)</text>
<text x="227.4" y="123.9">VDD3V3</text>
<text x="241.7" y="127.4">GND</text>
<text x="278" y="130.2">M3螺丝</text>
<text x="292" y="130.2">M3螺丝</text>
<text x="278" y="141.7">M3螺丝</text>
<text x="292" y="141.7">M3螺丝</text>
</g>
<g font-size="1.7" fill="#00f">
<text x="125.2" y="16.6">VDD3V3</text>
<text x="145.6" y="24.2">VDD3V3</text>
<text x="100.2" y="33.7">EN</text>
<text x="241.6" y="34.6">VDD3V3</text>
<text x="224.7" y="38.1">VDD3V3</text>
<text x="241.6" y="44.7">VDD3V3</text>
<text x="11.2" y="49.9">SNR_AVDD_2.8V</text>
<text x="62.7" y="49.8">DVP_I2C_SDA</text>
<text x="127" y="52.3">GPIO19</text>
<text x="62.7" y="56.2">DVP_I2C_SCL</text>
<text x="127" y="54.8">GPIO20</text>
<text x="233" y="54.8">GPIO0</text>
<text x="205.6" y="61.6">GPIO0</text>
<text x="45.3" y="73.6">SNR_AVDD_2.8V</text>
<text x="45.3" y="76.1">DVP_I2C_SCL</text>
<text x="141.7" y="72.5">VDD3V3</text>
<text x="45.3" y="78.7">DVP_RSTB</text>
<text x="45.3" y="83.7">DVP_PWDN</text>
<text x="89.5" y="81.2">DVP_VSYNC</text>
<text x="187.9" y="78.6" transform="rotate(-90 187.9 78.6)">IO13</text>
<text x="193.7" y="81.5" transform="rotate(-90 193.7 81.5)">I2C_SCL</text>
<text x="196.3" y="81.7" transform="rotate(-90 196.3 81.7)">I2C_SDA</text>
<text x="45.1" y="88.8">SNA_DVDD_1.8V</text>
<text x="89.5" y="86.3">DVP_HYSNC</text>
<text x="45.1" y="91.4">SNA_IOVDD_1.8V</text>
<text x="45.3" y="93.9">DVP_D9</text>
<text x="44.9" y="99">DVP_D8</text>
<text x="80.1" y="97.2">DVP_XCLK</text>
<text x="45.3" y="106.6">DVP_PCLK</text>
<text x="45.3" y="104.1">DVP_D7</text>
<text x="45.3" y="109.1">DVP_D6</text>
<text x="45.3" y="111.7">DVP_D2</text>
<text x="45.3" y="114.2">DVP_D5</text>
<text x="45.3" y="119.3">DVP_D4</text>
<text x="45.3" y="116.8">DVP_D3</text>
<text x="236.9" y="136.6">VDD5V</text>
<text x="9.4" y="146.4">DVP_D4</text>
<text x="47.9" y="146.4">IO8</text>
<text x="9.4" y="150.2">DVP_D3</text>
<text x="9.4" y="154">DVP_D5</text>
<text x="47.9" y="150.2">IO9</text>
<text x="47.9" y="154">IO10</text>
<text x="9.4" y="157.7">DVP_D2</text>
<text x="9.4" y="161.7">DVP_D6</text>
<text x="47.9" y="157.7">IO11</text>
<text x="47.9" y="161.7">IO12</text>
<text x="6.9" y="165.4">DVP_PCLK</text>
<text x="47.6" y="165.5">IO13</text>
<text x="9.4" y="170">DVP_D7</text>
<text x="47.9" y="170.3">IO18</text>
<text x="73" y="171.8">SNR_AVDD_2.8V</text>
<text x="9.4" y="174.9">DVP_D8</text>
<text x="9.4" y="179.4">DVP_D9</text>
<text x="47.9" y="174.9">IO17</text>
<text x="47.9" y="179.2">IO16</text>
<text x="6.7" y="182.4">DVP_XCLK</text>
<text x="47.6" y="183">IO15</text>
<text x="73.1" y="185.7">DVP_RSTB</text>
<text x="5.5" y="187">DVP_HYSNC</text>
<text x="5.6" y="190.8">DVP_VSYNC</text>
<text x="47.6" y="190.6">IO6</text>
<text x="47.6" y="186.8">IO7</text>
<text x="4.5" y="194.6">DVP_I2C_SCL</text>
<text x="47.6" y="194.6">IO5</text>
<text x="6.2" y="202.3">DVP_PWDN</text>
<text x="47.6" y="198.2">IO4</text>
</g>
<g font-size="1.6" fill="#00f">
<text x="129.4" y="26.8">EN</text>
<text x="149.7" y="29.9">IO4</text>
<text x="217.7" y="26.8">IO2</text>
<text x="217.8" y="29.4">UART_TX</text>
<text x="149.7" y="32.4">IO5</text>
<text x="149.7" y="35">IO6</text>
<text x="217.8" y="32">UART_RX</text>
<text x="291.4" y="34.5">IO2</text>
<text x="149.3" y="39.7">IO15</text>
<text x="150.2" y="37.2">IO7</text>
<text x="149.3" y="47.4">IO18</text>
<text x="149.3" y="44.8">IO17</text>
<text x="149.3" y="42.3">IO16</text>
<text x="150.2" y="49.9">IO8</text>
<text x="45.3" y="71">DVP_I2C_SDA</text>
<text x="176.9" y="78.1" transform="rotate(-90 176.9 78.1)">IO9</text>
<text x="179.4" y="79" transform="rotate(-90 179.4 79)">IO10</text>
<text x="182" y="79" transform="rotate(-90 182 79)">IO11</text>
<text x="184.1" y="78.3" transform="rotate(-90 184.1 78.3)">IO12</text>
<text x="213.8" y="141.1">I2C_SDA</text>
<text x="214" y="138.6">I2C_SCL</text>
<text x="4.7" y="198.4">DVP_I2C_SDA</text>
</g>
<text font-size="1.6" fill="#000080" x="10.9" y="61.6">CON2</text>
<g font-size="1.5" fill="#000080">
<text x="273.9" y="37.5">LED3</text>
<text x="273.9" y="47.7">LED2</text>
</g>
</svg>
